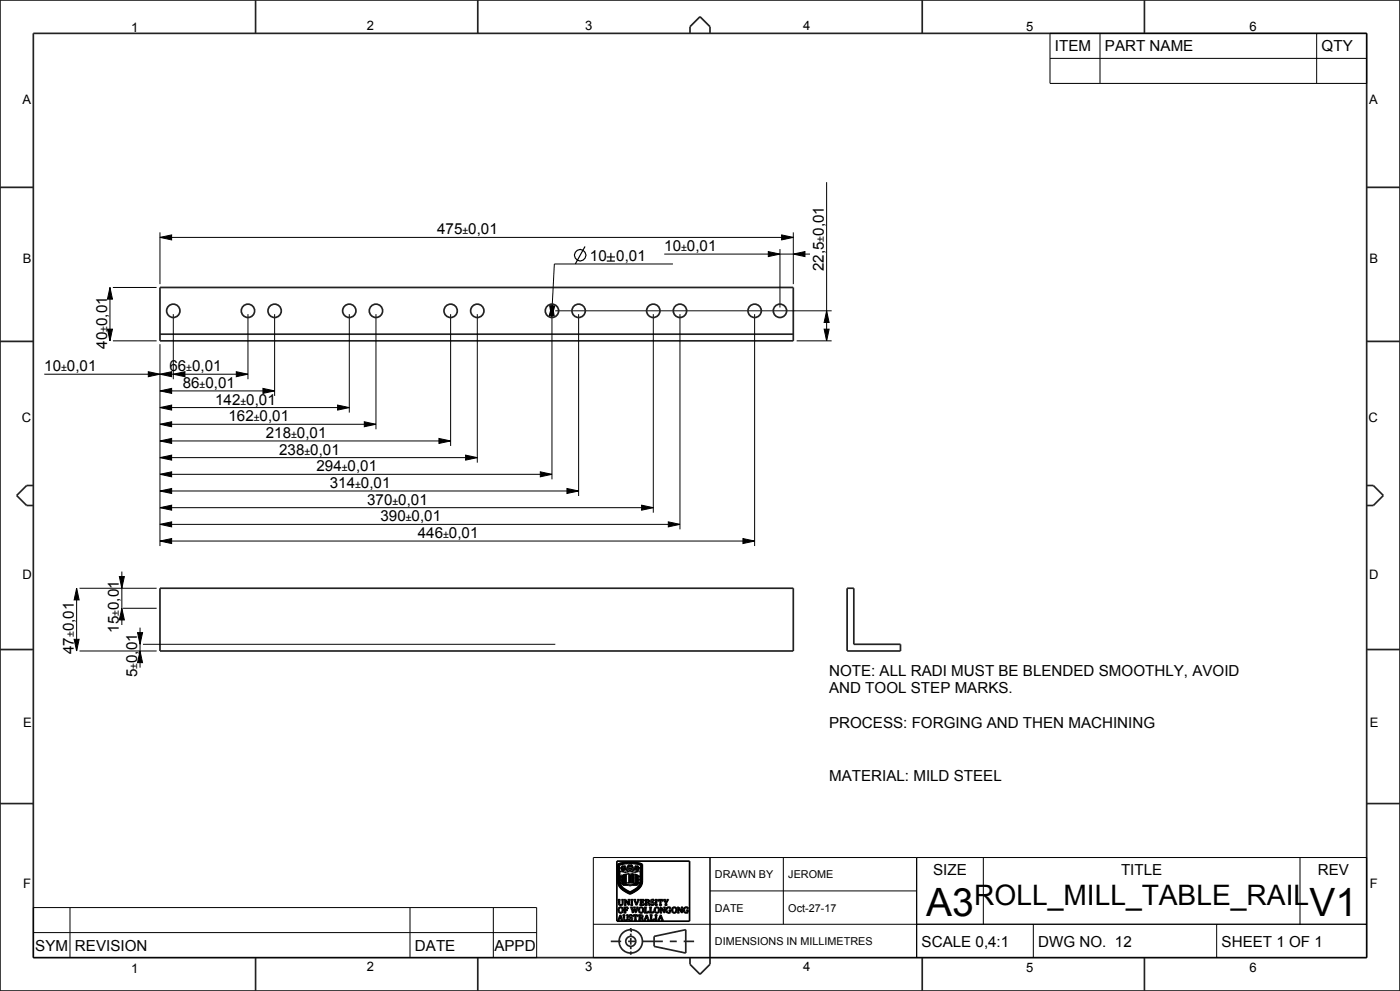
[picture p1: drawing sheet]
<svg xmlns="http://www.w3.org/2000/svg" width="420mm" height="297mm" viewBox="0 0 420 297" stroke-linecap="round" stroke-linejoin="round" font-family="sans-serif">
<g fill="none" stroke="#000" stroke-width=".51">
<path d="M185.1 258.1h21.8v18h-21.8zM185.3 259l1.5-.5 1.8-.2 2.2 .2 1.9 .5-.1 5.6-.3 1-.9 .9-2.4 1.4-1.8-.9-1.1-1-.7-1.6zM185.4 259.1l1.7-.5 2.1-.2 2 .2 1.4 .5v5.4l-.4 1.1-.9 .9-2.3 1.3-1.8-1-1.1-.9-.6-1.6zM185.6 259.2l1.5-.5 1.7-.1 2 .1 1.7 .5-.2 5.8-.8 1.2-1.9 1.2a1.1 1.1 0 0 1-1.6-.2l-1.6-1.1-.7-1.2zM185.8 259.3l1.4-.4 1.8-.1 1.8 .1 1.5 .4-.2 5.7-.9 1.2-2.1 1.3-2.2-1.3-1-1.2zM186.6 259.5l.4 .4 .5-.4-.2 .7 .3 .6-.5-.2-.6 .3 .2-.5-.5-.2 .5-.2zM186.7 259.6l.1 .4zM187.3 259.7l.1-.1-.2 .3zM188.4 259.2l.5 .1 .1 .4 .2-.4 .4-.1-.1 .6 .6 .2-.3 .3h-.5l-.3 .7-.3-.7-.7-.3 .6-.2zM188.6 259.4l.3 .3zM189.2 259.4h.3l-.3 .3zM189.5 259.9l.5 .1z"/>
<path d="M190.6 259.6l.3 .3zM191 259.9l-.5-.4v.4l.2 .3-.3 .6 .6-.2 .2 .3h.4l-.3-.5M191 259.9h.1M191 259.9l.4-.4v.6l.5 .1-.6 .2M191.4 259.6l-.2 .4zM185.4 269.6h.7l-.2 .2v1.1l.4 .3 .4-.3v-1l-.2-.3h.6l-.2 .2-.2 1.3-.5 .2-.5-.2-.1-1.3zM185.8 273.2h.1M185.9 272.1l.4-.1 .3 .3 .1 .8-.3 .4-.6-.3zM185.9 261.2l1.8 .2 1.4-.2 1.2 .2 1.8-.2v3.2l-.5 1.1-.9 .9-1.7 .9-1.9-1.1-.7-.7-.4-.9zM186.1 274.5v.1a.3 .3 0 0 1 .2 .3 .3 .3 0 0 1-.4 .3zM186.1 274.2l.9 1.6h-.8l.3-.1-.2-.5h-.5l-.2 .5 .2 .1h-.5zM186.3 260.2h.1"/>
<path d="M186.3 260.2l.3-.1zM186.3 264.5h.2zM186.3 262.6l.2 .1zM186.3 263.3l.4 .3-.2 .3-.3-.3zM186.3 262.4l.4 .2-.3 .4-.2-.3zM186.3 264.2l.4 .2-.3 .4-.2-.3zM186.7 260.6l.1-.1-.2 .3zM186.8 262.2h.2l-.1 2.9 2.1 .2 2.2-.2v-2.6l-.1 2.5-.1-2.8h.3v2.1a.68 .68 0 0 1-.1 .9 .68 .68 0 0 1-.9 0l-1.3 .2-2.2-.2zM186.8 274.2h.7l-.2 .2v1l.5 .4 .4-.4v-.9l-.3-.3h.6l-.2 .2-.2 1.3-.5 .2-.4-.2-.1-1.3zM186.9 260.5l.4-.3-.1 .2zM187.1 260.6h.1M187.1 271.9h1.3v.5l-.4-.4a.34 .34 0 0 0-.5 .3 .34 .34 0 0 0 .4 .4l.2-.3v.7l-.5-.3v.6l.2 .2h-.7l.2-.3v-1.2z"/>
<path d="M187.2 262.1l-.1 2.7zM187.3 269.6h.4l.9 1.3v-1l-.2-.3h.6l-.3 .3v1.4l-1.1-1.4v1.1l.3 .3h-.6l.2-.3v-1.1zM187.3 262l1.6 .1v.1l-.3-.1 .3 .2v.2l-.3-.1 .3 .2v.2l-.3-.1 .3 .3h-.3l.3 .3-.3-.1 .3 .2v.2l-.3-.1 .3 .2-.3 .1 .3 .3h-.3l.3 .1v.2l-.3-.1 .3 .4h-1.6zM187.4 264.1l.3 .1M187.4 264.1l.1 .1M187.4 262.8h.5zM187.4 264.4h.5zM187.4 263.9h.5zM187.4 262.5h.5zM187.4 263.6h.5zM187.4 263.1h.5zM187.4 262.2h.5z"/>
<path d="M187.5 264.2h.1M187.5 263.4h.3M187.5 260.2l.9 .8-.7-.3zM187.7 264.2h-.2M187.7 264.2h.2h-.4M187.8 263.3l-.3 .1M187.8 263.3h.1M187.8 263.3v.1M188.1 260l.4-.1zM188.7 263.5h.1M188.8 260.2l.5 .1-.4 .1zM188.8 274.3l.9-.1v.4l-.4-.3-.4 .2 .8 .7-.3 .6-.8 .1v-.5l.5 .4 .5-.3-.9-.6z"/>
<path d="M189.1 262.1l1.7-.1v2.6l-1.7 .1zM189.2 269.6h.7l-.2 .2v1.2l.2 .3h-.7l.2-.3v-1.2zM189.4 263l.9 .1zM189.4 262.2l.9 .1zM189.4 263.5l.9 .2zM189.4 262.7l.9 .1zM189.4 262.7h.1M189.4 263.8l.9 .1zM189.4 264l.9 .2zM189.4 263.8h.1M189.4 263.2l.8 .2M189.4 263.2v.1"/>
<path d="M189.4 262.4l.9 .2zM189.4 263.3l.9 .1M189.4 264.3l.9 .2zM190 274.2h1.3v.5l-.5-.4v1.4l.2 .1h-.8l.3-.1v-1.4l-.6 .4zM190.1 269.6h.7l-.2 .2 .4 1.2 .4-1.1-.2-.3h.6l-.8 1.7zM190.2 262.6h.1M190.2 264.4h.1M190.2 263.4h.1M190.3 272.5l-.5 1.1-.7-1.7h.7l-.2 .2 .3 1.1 .4-.9-.3-.4h.7l-.2 .2 .3 1.1 .1-.4M190.3 272.5h.1M190.3 272.5l.5 1.1 .7-1.7h-.6l.2 .2-.1 .6M190.4 260.2h.1l-.1 .4-.7 .4z"/>
<path d="M190.8 260.2l.3 .3zM190.8 260.2h.1M190.9 271.3h.1M190.9 262.1l.1 2.7zM190.9 260.1l.3 .3zM190.9 272.8h.1M191.1 265h.1M191.2 260.5l.3 .3zM191.3 260.4h.1M191.4 263.5l.4-.1a.25 .25 0 0 1 .1 .3 .25 .25 0 0 1-.3 .1l.1-.2zM191.4 264.4l.4-.1v.5h-.2l.1-.2zM191.4 262.6l.4-.2v.6h-.2l.1-.3z"/>
<path d="M191.4 260.1l.4 .1zM191.5 274.2l1.3 .2v.4l-.4 .2 .3 .2 .4 .7-.4-.1-.2-.6-.3-.1h-.2v.6l.3 .1h-.8l.3-.1v-1.3zM191.8 262.4h.1M191.9 269.6h1.3v.5l-.5-.4a.32 .32 0 0 0-.3 .3 .32 .32 0 0 0 .2 .4l.3-.3v.6l-.2-.2h-.3a.44 .44 0 0 0 .1 .5 .44 .44 0 0 0 .5 .1l.3-.3v.5h-1.4l.3-.5-.1-1zM192 272.1l.5-.1 .3 .3v.8l-.3 .4-.6-.4zM192 274.3l.5 .1v.5l-.5 .1zM193.3 271.9h.7l-.3 .2v1.4l.6-.1 .3-.4v.6h-1.4l.3-.2v-1.3zM193.7 271.1l-.2 .2h.7l-.2-.2M193.7 271.1v-1.3l-.2-.2 1 .1 .3 .4-.4 .3 .3 .2 .3 .7-.4-.1-.3-.7h-.4v.6M193.7 271.1h.1M193.9 269.7l.6 .1-.1 .5-.5 .1zM193.9 271.1h.1"/>
<path d="M194 274.5v.3a.24 .24 0 0 1 .1 .4 .24 .24 0 0 1-.4-.1zM194 274.2l.9 1.6h-.8l.2-.1-.1-.5h-.5l-.2 .5 .2 .1h-.5zM194.8 271.9h.7l-.2 .2v1.4l.5-.1 .3-.4a.5 .5 0 0 1-.2 .6 .5 .5 0 0 1-.6 0h-.5l.2-.4v-1.1zM194.9 274.2h.8l-.2 .2v1.4l.5-.1 .2-.4 .1 .5h-1.3l.2-.1v-1.3zM195.3 269.8l.9-.2v.5l-.4-.4-.4 .2 .8 .7-.2 .6-.8 .1v-.5l.5 .4 .4-.3-.9-.6zM196.4 274.2h.8l-.3 .2v1.3l.3 .1h-.8l.3-.1v-1.3zM196.5 269.6h.7l-.2 .2v1.2l.2 .3h-.7l.3-.2v-1.2zM196.8 272.1l.4-.1 .3 .3v.7l-.2 .5h-.4l-.3-.3zM197.5 269.6h.8a.4 .4 0 0 1 .5 .1 .4 .4 0 0 1 .1 .4l-.6-.4v1.4l.2 .2h-.7l.2-.2v-1.4l-.5 .4zM198 271.9a1.64 1.64 0 0 1 1.2 1.2l.1 .1v-1l-.3-.3h.7l-.3 .3v1.4l-1.1-1.4v1.1l.3 .3h-.6l.2-.5v-1zM198.1 274.5l.3 .7h-.5zM198.2 274.2l.8 1.6h-.7l.2-.1-.1-.5h-.5l-.2 .5 .2 .1h-.5z"/>
<path d="M199 269.6h.7l-.2 .2 .1 .3a.27 .27 0 0 0 .4 .2 .27 .27 0 0 0 .2-.4l-.2-.3h.6l-.7 1v.5l.3 .2h-.8l.3-.2v-.5zM200 272.1l1.1-.2v.5l-.4-.4-.4 .1-.3 .7 .2 .5 .4 .2 .3-.1v-.5l-.2-.1h.6l-.2 .7-.6 .1-.6-.3-.2-.6zM202 272.1l.4-.1 .3 .3 .1 .8-.4 .4-.6-.3zM203.2 271.9a1.51 1.51 0 0 1 1.3 1.2l.1-.9-.3-.3h.6l-.2 .3v1.4l-1.2-1.4 .1 1.1 .2 .3h-.6l.2-.7v-.8zM205.3 272.1l1.1-.2v.5l-.7-.4-.4 .8 .2 .5 .4 .2 .3-.1v-.5l-.3-.1h.7l-.2 .7-.6 .1-.6-.3-.2-.6z"/>
<circle cx="189" cy="260" r=".16"/>
<circle cx="186.2" cy="272.8" r=".83"/>
<circle cx="186.4" cy="263.6" r=".1"/>
<circle cx="187" cy="260.2" r=".17"/>
<circle cx="192.3" cy="272.8" r=".82"/>
<circle cx="197" cy="272.7" r=".82"/>
<circle cx="202.3" cy="272.7" r=".82"/>
</g>
<g fill="#000">
<path d="M48 71.2l3.5-.8v1.5zM230.5 75.4l3.5 .8-3.5 .7zM234.5 70.4l3.5 .8-3.5 .7zM238 76.2l3.5-.8v1.5zM33 86.2l.7 3.5h-1.5zM164.9 91.6l1.5 .1-.9 3.4zM165.7 91.2l.6 3.5-1.5-.1zM248 93.2l.7 3.5h-1.5zM32.2 98.7h1.5l-.7 3.5zM44.5 111.4l3.5 .8-3.5 .7zM48 117.2l3.5-.8v1.5zM48 112.2l3.5-.8v1.5z"/>
<path d="M52 112.2l3.5-.8v1.5zM70.9 111.4l3.5 .8-3.5 .7zM78.9 116.4l3.5 .8-3.5 .7zM247.2 98.7h1.5l-.7 3.5zM48 137.2l3.5-.8v1.5zM48 127.2l3.5-.8v1.5zM48 132.2l3.5-.8v1.5zM48 122.2l3.5-.8v1.5zM101.3 121.4l3.5 .8-3.5 .7zM109.3 126.4l3.5 .8-3.5 .7zM131.7 131.4l3.5 .8-3.5 .7zM139.7 136.4l3.5 .8-3.5 .7z"/>
<path d="M48 142.2l3.5-.8v1.5zM48 152.2l3.5-.8v1.5zM48 147.2l3.5-.8v1.5zM48 157.2l3.5-.8v1.5zM162.1 141.4l3.5 .8-3.5 .7zM170.1 146.4l3.5 .8-3.5 .7zM192.5 151.4l3.5 .8-3.5 .7zM200.5 156.4l3.5 .8-3.5 .7zM23 176.3l.7 3.5h-1.5zM35.8 172.8h1.5l-.7 3.5zM48 162.2l3.5-.8v1.5zM222.9 161.4l3.5 .8-3.5 .7z"/>
<path d="M22.2 191.6h1.5l-.7 3.5zM36.6 182.3l.7 3.5h-1.5zM41.3 189.6h1.5l-.8 3.5zM42 195.1l.8 3.5h-1.5z"/>
</g>
<g fill="none" stroke="#000" stroke-width=".3">
<path d="M315 10h95v15h-95zM315 17.5h95M330 10v15M395 10v15M248 54.6v47.6M48 71.2l3.5-.8v1.5zM48 69.7v15.5M48 71.2h190M199.3 76.2h43.7M201.9 79.1h-35.6l-.8 16M230.5 75.4l3.5 .8-3.5 .7zM234 74.7v17.5"/>
<path d="M234.5 70.4l3.5 .8-3.5 .7zM238 76.2l3.5-.8v1.5zM238 69.7v15.5M32.2 98.7h1.5l-.7 3.5zM33 86.2l.7 3.5h-1.5zM33 86.2v16M33.9 86.2h13.1M52 94.2v19.5M74.4 94.2v19.5M82.4 94.2v24.5M104.8 94.2v29.5M112.8 94.2v34.5"/>
<path d="M135.2 94.2v39.5M143.2 94.2v44.5M164.9 91.6l1.5 .1-.9 3.4zM165.6 94.2v49.5M165.7 91.2l.6 3.5-1.5-.1zM166.6 93.2h82.9M173.6 94.2v54.5M196 94.2v59.5M204 94.2v64.5M226.4 94.2v69.5M247.2 98.7h1.5l-.7 3.5zM248 93.2l.7 3.5h-1.5z"/>
<path d="M13.3 112.2h61.1M33.9 102.2h13.1M44.5 111.4l3.5 .8-3.5 .7zM48 117.2l3.5-.8v1.5zM48 112.2l3.5-.8v1.5zM48 103.2v60.5M48 117.2h34.4M52 112.2l3.5-.8v1.5zM70.9 111.4l3.5 .8-3.5 .7zM78.9 116.4l3.5 .8-3.5 .7zM239 102.2h10.5M48 137.2l3.5-.8v1.5z"/>
<path d="M48 127.2l3.5-.8v1.5zM48 132.2l3.5-.8v1.5zM48 122.2l3.5-.8v1.5zM48 137.2h95.2M48 132.2h87.2M48 127.2h64.8M48 122.2h56.8M101.3 121.4l3.5 .8-3.5 .7zM109.3 126.4l3.5 .8-3.5 .7zM131.7 131.4l3.5 .8-3.5 .7zM139.7 136.4l3.5 .8-3.5 .7zM48 142.2l3.5-.8v1.5z"/>
<path d="M48 152.2l3.5-.8v1.5zM48 147.2l3.5-.8v1.5zM48 157.2l3.5-.8v1.5zM48 157.2h156M48 152.2h148M48 147.2h125.6M48 142.2h117.6M162.1 141.4l3.5 .8-3.5 .7zM170.1 146.4l3.5 .8-3.5 .7zM192.5 151.4l3.5 .8-3.5 .7zM200.5 156.4l3.5 .8-3.5 .7zM23 176.3l.7 3.5h-1.5z"/>
<path d="M23 176.3v18.8M23.9 176.3h23.1M35.8 172.8h1.5l-.7 3.5zM36.6 171.3v16M48 162.2l3.5-.8v1.5zM48 162.2h178.4M222.9 161.4l3.5 .8-3.5 .7zM22.2 191.6h1.5l-.7 3.5zM23.9 195.1h23.1M36.6 182.3l.7 3.5h-1.5zM36.9 182.3h10.1M41.3 189.6h1.5l-.8 3.5z"/>
<path d="M42 195.1l.8 3.5h-1.5zM42 188.1v12M42.9 193.1h123.7M178 257h232v30h-232zM213 257v30M235 257v20M275 257v30M295 257v20M390 257v20M10 272h151v15h-151zM10 279.5h151M21 272v15"/>
<path d="M123 272v15M148 272v15M178 277h232M213 267h62M310 277v10M365 277v10"/>
</g>
<g fill="none" stroke="#000" stroke-width=".35">
<path d="M175.5 73.9l-2.9 5.2M182 77h2.5M182 78.2h2.5M183.3 75.8v2.4"/>
<circle cx="174" cy="76.5" r="1.72"/>
</g>
<g fill="none" stroke="#222226" stroke-width=".51">
<path d="M0 0h420v297h-420zM10 10h400v277h-400zM76.7 0v10M143.3 0v10M207 10v-2l3-3 3 3v2M276.7 0v10M343.3 0v10M0 56.2h10M410 56.2h10M48 86.2h190v16h-190zM0 102.3h10M48 100.2h190"/>
<path d="M410 102.3h10M10 145.5h-2l-3 3 3 3h2M410 145.5h2l3 3-3 3h-2M48 176.3h190v18.8h-190zM254.1 176.3h2v16.8h14v2h-16zM0 194.7h10M410 194.7h10M0 240.8h10M410 240.8h10M189.2 279.1h.1M189.2 278.1v1M189.2 279.8v.7"/>
<path d="M76.7 287v10M143.3 287v10M183.2 282.1h3.2M188.4 282.1h2.1M189.2 281.1v2M189.2 283.8v.7M189.2 285.1v1M192.6 282.1h6.3M196.2 280.6l9.5-2v7l-9.5-2zM200.9 282.1h2.1M205.1 282.1h3.1M207 287v2l3 3 3-3v-2"/>
<path d="M276.7 287v10M343.3 287v10"/>
<circle cx="189.2" cy="282.1" r="3.5"/>
<circle cx="189.2" cy="282.1" r="1.5"/>
</g>
<!-- layer: 02___PRT_ALL_AXES -->
<g fill="none" stroke="#222226" stroke-width=".51">
<circle cx="52" cy="93.2" r="2"/>
<circle cx="74.4" cy="93.2" r="2"/>
<circle cx="82.4" cy="93.2" r="2"/>
<circle cx="104.8" cy="93.2" r="2"/>
<circle cx="112.8" cy="93.2" r="2"/>
<circle cx="135.2" cy="93.2" r="2"/>
<circle cx="143.2" cy="93.2" r="2"/>
<circle cx="165.6" cy="93.2" r="2"/>
<circle cx="173.6" cy="93.2" r="2"/>
<circle cx="196" cy="93.2" r="2"/>
<circle cx="204" cy="93.2" r="2"/>
<circle cx="226.4" cy="93.2" r="2"/>
<circle cx="234" cy="93.2" r="2"/>
</g>
<g font-size="11.7">
<text x="277.8" y="274.5">A3</text>
<text x="392.8" y="274.4">V1</text>
</g>
<text font-size="8.5" x="292.2" y="271.3">ROLL_MILL_TABLE_RAIL</text>
<g font-size="4.6">
<text x="316.5" y="15.3">ITEM</text>
<text x="331.5" y="15.3">PART NAME</text>
<text x="396.5" y="15.3">QTY</text>
<text x="131.1" y="70.3">475</text>
<text x="140.5" y="70.3">0,01</text>
<text x="247.1" y="70.6" transform="rotate(-90 247.1 70.6)">0,01</text>
<text x="199.3" y="75.3">10</text>
<text x="206.1" y="75.3">0,01</text>
<text x="177" y="78.2">10</text>
<text x="184.9" y="78.2">0,01</text>
<text x="247.1" y="81.3" transform="rotate(-90 247.1 81.3)">22,5</text>
<text x="32.1" y="97.7" transform="rotate(-90 32.1 97.7)">0,01</text>
<text x="32.1" y="104.5" transform="rotate(-90 32.1 104.5)">40</text>
<text x="13.3" y="111.3">10</text>
<text x="20.1" y="111.3">0,01</text>
<text x="50.8" y="111.3">66</text>
<text x="57.6" y="111.3">0,01</text>
<text x="54.8" y="116.3">86</text>
<text x="61.6" y="116.3">0,01</text>
<text x="64.5" y="121.3">142</text>
<text x="73.9" y="121.3">0,01</text>
<text x="68.5" y="126.3">162</text>
<text x="77.9" y="126.3">0,01</text>
<text x="79.7" y="131.3">218</text>
<text x="89.1" y="131.3">0,01</text>
<text x="83.7" y="136.3">238</text>
<text x="93.1" y="136.3">0,01</text>
<text x="94.9" y="141.3">294</text>
<text x="104.3" y="141.3">0,01</text>
<text x="98.9" y="146.3">314</text>
<text x="108.3" y="146.3">0,01</text>
<text x="110.1" y="151.3">370</text>
<text x="119.5" y="151.3">0,01</text>
<text x="114.1" y="156.3">390</text>
<text x="123.5" y="156.3">0,01</text>
<text x="125.3" y="161.3">446</text>
<text x="134.7" y="161.3">0,01</text>
<text x="35.7" y="182.8" transform="rotate(-90 35.7 182.8)">0,01</text>
<text x="22.1" y="189.2" transform="rotate(-90 22.1 189.2)">0,01</text>
<text x="35.7" y="189.7" transform="rotate(-90 35.7 189.7)">15</text>
<text x="22.1" y="196.1" transform="rotate(-90 22.1 196.1)">47</text>
<text x="41.1" y="203" transform="rotate(-90 41.1 203)">5</text>
<text x="41.1" y="198.7" transform="rotate(-90 41.1 198.7)">0,01</text>
<text x="248.7" y="202.5">NOTE: ALL RADI MUST BE BLENDED SMOOTHLY, AVOID</text>
<text x="248.7" y="207.7">AND TOOL STEP MARKS.</text>
<text x="248.7" y="218.2">PROCESS: FORGING AND THEN MACHINING</text>
<text x="248.7" y="234">MATERIAL: MILD STEEL</text>
<text x="279.9" y="262.3">SIZE</text>
<text x="336.3" y="262.3">TITLE</text>
<text x="395.3" y="262.3">REV</text>
<text x="10.6" y="285">SYM</text>
<text x="22.5" y="285">REVISION</text>
<text x="124.5" y="285">DATE</text>
<text x="148.3" y="285">APPD</text>
<text x="276.5" y="283.8">SCALE 0,4:1</text>
<text x="311.5" y="283.8">DWG NO. 12</text>
<text x="366.5" y="283.8">SHEET 1 OF 1</text>
</g>
<g font-size="3.9">
<text x="39.4" y="9.7">1</text>
<text x="110.1" y="9.1">2</text>
<text x="175.6" y="9.1">3</text>
<text x="240.9" y="9">4</text>
<text x="307.8" y="9.3">5</text>
<text x="374.8" y="9.3">6</text>
<text x="6.8" y="31.1">A</text>
<text x="410.8" y="31.1">A</text>
<text x="6.8" y="78.9">B</text>
<text x="410.8" y="78.9">B</text>
<text x="6.6" y="126.5">C</text>
<text x="410.6" y="126.5">C</text>
<text x="6.8" y="173.5">D</text>
<text x="410.8" y="173.5">D</text>
<text x="6.9" y="217.9">E</text>
<text x="410.9" y="217.9">E</text>
<text x="7" y="266.3">F</text>
<text x="411" y="266.3">F</text>
<text x="39.4" y="291.7">1</text>
<text x="110.1" y="291.1">2</text>
<text x="175.6" y="291.1">3</text>
<text x="240.9" y="291">4</text>
<text x="307.8" y="291.3">5</text>
<text x="374.8" y="291.3">6</text>
</g>
<g font-size="3.3">
<text x="214.5" y="263.3">DRAWN BY</text>
<text x="236.5" y="263.3">JEROME</text>
<text x="214.5" y="273.3">DATE</text>
<text x="236.5" y="273.3">Oct-27-17</text>
<text x="214.5" y="283.3">DIMENSIONS IN MILLIMETRES</text>
</g>
<g font-size="3.2">
<text x="138.7" y="70.3">±</text>
<text x="204.3" y="75.3">±</text>
<text x="247.1" y="72.4" transform="rotate(-90 247.1 72.4)">±</text>
<text x="32.1" y="99.4" transform="rotate(-90 32.1 99.4)">±</text>
<text x="18.3" y="111.3">±</text>
<text x="55.9" y="111.3">±</text>
<text x="59.9" y="116.3">±</text>
<text x="72.1" y="121.3">±</text>
<text x="76.1" y="126.3">±</text>
<text x="87.3" y="131.3">±</text>
<text x="91.3" y="136.3">±</text>
<text x="102.5" y="141.3">±</text>
<text x="106.5" y="146.3">±</text>
<text x="117.7" y="151.3">±</text>
<text x="121.7" y="156.3">±</text>
<text x="132.9" y="161.3">±</text>
<text x="35.7" y="184.6" transform="rotate(-90 35.7 184.6)">±</text>
<text x="22.1" y="191" transform="rotate(-90 22.1 191)">±</text>
<text x="41.1" y="200.4" transform="rotate(-90 41.1 200.4)">±</text>
</g>
</svg>
